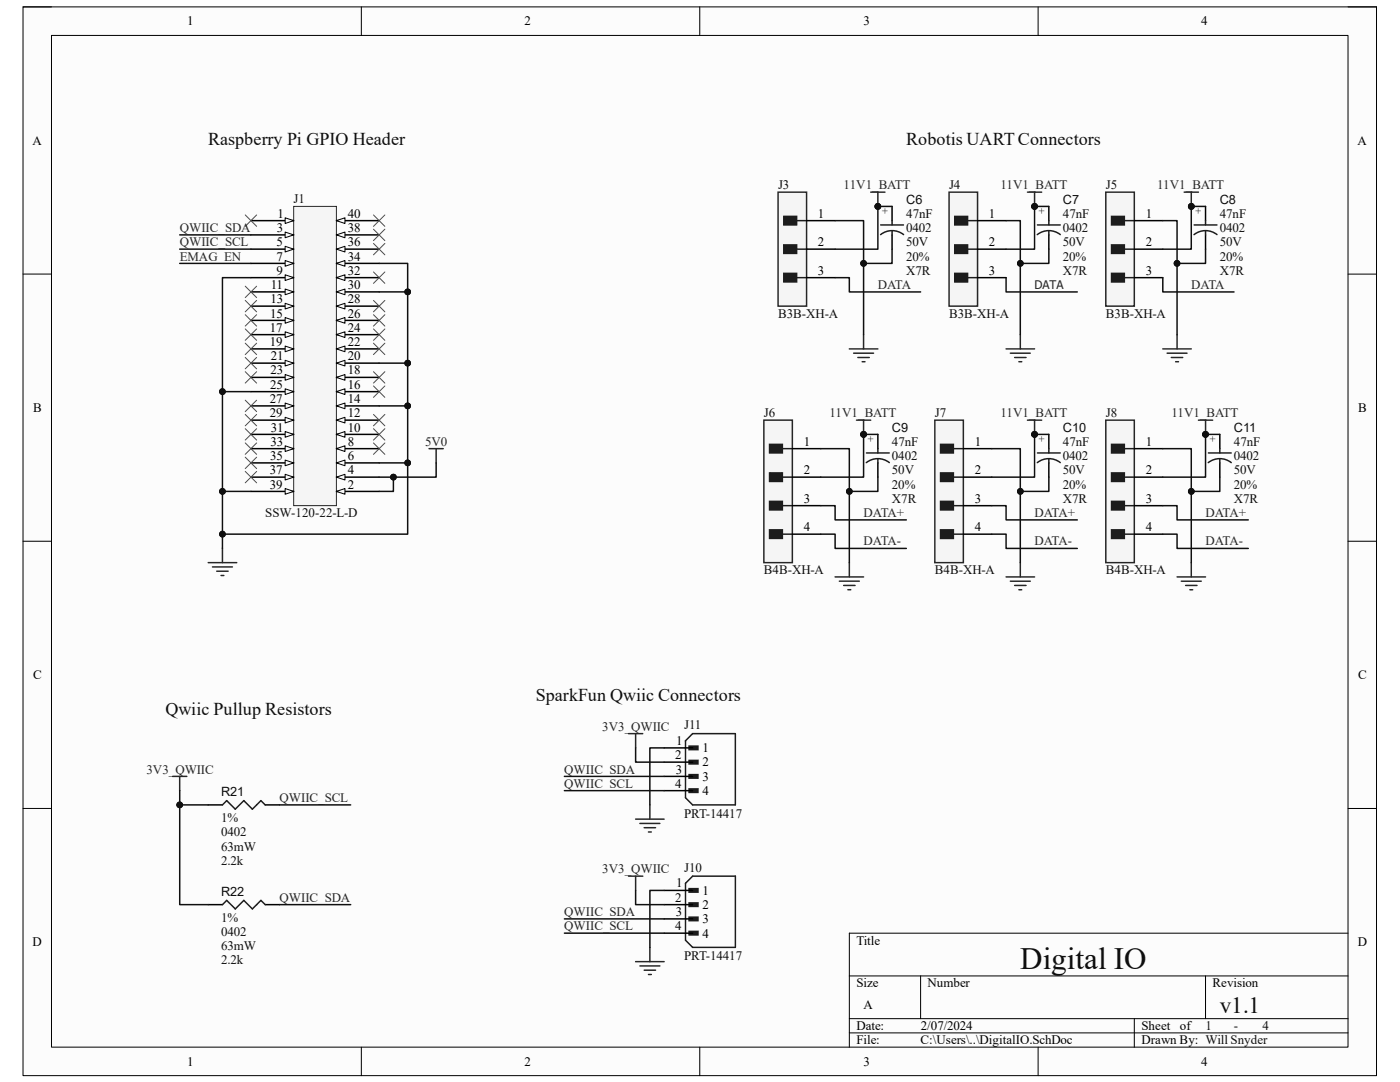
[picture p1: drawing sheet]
<svg xmlns="http://www.w3.org/2000/svg" width="279mm" height="216mm" viewBox="0 0 279 216" stroke-linecap="round" stroke-linejoin="round" font-family="sans-serif">
<path d="M4.6 1.4h270.1v213.2h-270.1z" fill-rule="evenodd" fill="#fcfcfc"/>
<path d="M4.6 1.4h270.1v213.2h-270.1z" fill="none" stroke="#000" stroke-width=".2"/>
<path d="M10.3 7.1h258.7v201.8h-258.7z" fill-rule="evenodd" fill="#fcfcfc"/>
<g fill="none" stroke="#000" stroke-width=".2">
<path d="M4.6 1.4h5.7M10.3 7.1h258.7v201.8h-258.7zM72.1 1.4v5.7M139.6 1.4v5.7M207.2 1.4v5.7M269 1.4h5.7v5.7M4.6 54.7h5.7M269 54.7h5.7M4.6 108h5.7M269 108h5.7M4.6 161.3h5.7M269 161.3h5.7"/>
<path d="M169.5 194.7h99.5M183.7 194.7v8.6M240.6 194.7v8.6M269 186.2h-99.5v22.7M72.1 208.9v5.7M139.6 208.9v5.7M169.5 203.3h99.5M169.5 206.1h99.5M207.2 208.9v5.7M226.4 203.3v5.6M274.7 208.9v5.7"/>
</g>
<path d="M58.6 41.2h8.5v59.7h-8.5z" fill-rule="evenodd" fill="#f5f5f5"/>
<path d="M58.6 41.2h8.5v59.7h-8.5z" fill="none" stroke="#262626" stroke-width=".2"/>
<path d="M50.1 44h8.5" fill="none" stroke="#000" stroke-width=".3"/>
<path d="M56.9 43.5l1.7 .5-1.7 .6z" fill="#fbfbfb"/>
<path d="M56.9 43.5l1.7 .5-1.7 .6z" fill="none" stroke="#000" stroke-width=".2"/>
<path d="M67.1 98.1h8.6" fill="none" stroke="#000" stroke-width=".3"/>
<path d="M67.1 98.1l1.7-.6v1.1z" fill="#fbfbfb"/>
<path d="M67.1 98.1l1.7-.6v1.1z" fill="none" stroke="#000" stroke-width=".2"/>
<path d="M50.1 46.9h8.5" fill="none" stroke="#000" stroke-width=".3"/>
<path d="M56.9 46.3l1.7 .6-1.7 .5z" fill="#fbfbfb"/>
<path d="M56.9 46.3l1.7 .6-1.7 .5z" fill="none" stroke="#000" stroke-width=".2"/>
<path d="M67.1 95.2h8.6" fill="none" stroke="#000" stroke-width=".3"/>
<path d="M67.1 95.2l1.7-.6v1.2z" fill="#fbfbfb"/>
<path d="M67.1 95.2l1.7-.6v1.2z" fill="none" stroke="#000" stroke-width=".2"/>
<path d="M50.1 49.7h8.5" fill="none" stroke="#000" stroke-width=".3"/>
<path d="M56.9 49.1l1.7 .6-1.7 .6z" fill="#fbfbfb"/>
<path d="M56.9 49.1l1.7 .6-1.7 .6z" fill="none" stroke="#000" stroke-width=".2"/>
<path d="M67.1 92.4h8.6" fill="none" stroke="#000" stroke-width=".3"/>
<path d="M67.1 92.4l1.7-.6v1.1z" fill="#fbfbfb"/>
<path d="M67.1 92.4l1.7-.6v1.1z" fill="none" stroke="#000" stroke-width=".2"/>
<path d="M50.1 52.6h8.5" fill="none" stroke="#000" stroke-width=".3"/>
<path d="M56.9 52l1.7 .6-1.7 .5z" fill="#fbfbfb"/>
<path d="M56.9 52l1.7 .6-1.7 .5z" fill="none" stroke="#000" stroke-width=".2"/>
<path d="M67.1 89.5h8.6" fill="none" stroke="#000" stroke-width=".3"/>
<path d="M67.1 89.5l1.7-.5v1.1z" fill="#fbfbfb"/>
<path d="M67.1 89.5l1.7-.5v1.1z" fill="none" stroke="#000" stroke-width=".2"/>
<path d="M50.1 55.4h8.5" fill="none" stroke="#000" stroke-width=".3"/>
<path d="M56.9 54.8l1.7 .6-1.7 .6z" fill="#fbfbfb"/>
<path d="M56.9 54.8l1.7 .6-1.7 .6z" fill="none" stroke="#000" stroke-width=".2"/>
<path d="M67.1 86.7h8.6" fill="none" stroke="#000" stroke-width=".3"/>
<path d="M67.1 86.7l1.7-.6v1.1z" fill="#fbfbfb"/>
<path d="M67.1 86.7l1.7-.6v1.1z" fill="none" stroke="#000" stroke-width=".2"/>
<path d="M50.1 58.2h8.5" fill="none" stroke="#000" stroke-width=".3"/>
<path d="M56.9 57.7l1.7 .5-1.7 .6z" fill="#fbfbfb"/>
<path d="M56.9 57.7l1.7 .5-1.7 .6z" fill="none" stroke="#000" stroke-width=".2"/>
<path d="M67.1 83.8h8.6" fill="none" stroke="#000" stroke-width=".3"/>
<path d="M67.1 83.8l1.7-.5v1.1z" fill="#fbfbfb"/>
<path d="M67.1 83.8l1.7-.5v1.1z" fill="none" stroke="#000" stroke-width=".2"/>
<path d="M50.1 61.1h8.5" fill="none" stroke="#000" stroke-width=".3"/>
<path d="M56.9 60.5l1.7 .6-1.7 .6z" fill="#fbfbfb"/>
<path d="M56.9 60.5l1.7 .6-1.7 .6z" fill="none" stroke="#000" stroke-width=".2"/>
<path d="M67.1 81h8.6" fill="none" stroke="#000" stroke-width=".3"/>
<path d="M67.1 81l1.7-.6v1.2z" fill="#fbfbfb"/>
<path d="M67.1 81l1.7-.6v1.2z" fill="none" stroke="#000" stroke-width=".2"/>
<path d="M50.1 63.9h8.5" fill="none" stroke="#000" stroke-width=".3"/>
<path d="M56.9 63.4l1.7 .5-1.7 .6z" fill="#fbfbfb"/>
<path d="M56.9 63.4l1.7 .5-1.7 .6z" fill="none" stroke="#000" stroke-width=".2"/>
<path d="M67.1 78.1h8.6" fill="none" stroke="#000" stroke-width=".3"/>
<path d="M67.1 78.1l1.7-.5v1.1z" fill="#fbfbfb"/>
<path d="M67.1 78.1l1.7-.5v1.1z" fill="none" stroke="#000" stroke-width=".2"/>
<path d="M50.1 66.8h8.5" fill="none" stroke="#000" stroke-width=".3"/>
<path d="M56.9 66.2l1.7 .6-1.7 .5z" fill="#fbfbfb"/>
<path d="M56.9 66.2l1.7 .6-1.7 .5z" fill="none" stroke="#000" stroke-width=".2"/>
<path d="M67.1 75.3h8.6" fill="none" stroke="#000" stroke-width=".3"/>
<path d="M67.1 75.3l1.7-.6v1.2z" fill="#fbfbfb"/>
<path d="M67.1 75.3l1.7-.6v1.2z" fill="none" stroke="#000" stroke-width=".2"/>
<path d="M50.1 69.6h8.5" fill="none" stroke="#000" stroke-width=".3"/>
<path d="M56.9 69l1.7 .6-1.7 .6z" fill="#fbfbfb"/>
<path d="M56.9 69l1.7 .6-1.7 .6z" fill="none" stroke="#000" stroke-width=".2"/>
<path d="M67.1 72.5h8.6" fill="none" stroke="#000" stroke-width=".3"/>
<path d="M67.1 72.5l1.7-.6v1.1z" fill="#fbfbfb"/>
<path d="M67.1 72.5l1.7-.6v1.1z" fill="none" stroke="#000" stroke-width=".2"/>
<path d="M50.1 72.5h8.5" fill="none" stroke="#000" stroke-width=".3"/>
<path d="M56.9 71.9l1.7 .6-1.7 .5z" fill="#fbfbfb"/>
<path d="M56.9 71.9l1.7 .6-1.7 .5z" fill="none" stroke="#000" stroke-width=".2"/>
<path d="M67.1 69.6h8.6" fill="none" stroke="#000" stroke-width=".3"/>
<path d="M67.1 69.6l1.7-.6v1.2z" fill="#fbfbfb"/>
<path d="M67.1 69.6l1.7-.6v1.2z" fill="none" stroke="#000" stroke-width=".2"/>
<path d="M50.1 75.3h8.5" fill="none" stroke="#000" stroke-width=".3"/>
<path d="M56.9 74.7l1.7 .6-1.7 .6z" fill="#fbfbfb"/>
<path d="M56.9 74.7l1.7 .6-1.7 .6z" fill="none" stroke="#000" stroke-width=".2"/>
<path d="M67.1 66.8h8.6" fill="none" stroke="#000" stroke-width=".3"/>
<path d="M67.1 66.8l1.7-.6v1.1z" fill="#fbfbfb"/>
<path d="M67.1 66.8l1.7-.6v1.1z" fill="none" stroke="#000" stroke-width=".2"/>
<path d="M50.1 78.1h8.5" fill="none" stroke="#000" stroke-width=".3"/>
<path d="M56.9 77.6l1.7 .5-1.7 .6z" fill="#fbfbfb"/>
<path d="M56.9 77.6l1.7 .5-1.7 .6z" fill="none" stroke="#000" stroke-width=".2"/>
<path d="M67.1 63.9h8.6" fill="none" stroke="#000" stroke-width=".3"/>
<path d="M67.1 63.9l1.7-.5v1.1z" fill="#fbfbfb"/>
<path d="M67.1 63.9l1.7-.5v1.1z" fill="none" stroke="#000" stroke-width=".2"/>
<path d="M50.1 81h8.5" fill="none" stroke="#000" stroke-width=".3"/>
<path d="M56.9 80.4l1.7 .6-1.7 .6z" fill="#fbfbfb"/>
<path d="M56.9 80.4l1.7 .6-1.7 .6z" fill="none" stroke="#000" stroke-width=".2"/>
<path d="M67.1 61.1h8.6" fill="none" stroke="#000" stroke-width=".3"/>
<path d="M67.1 61.1l1.7-.6v1.2z" fill="#fbfbfb"/>
<path d="M67.1 61.1l1.7-.6v1.2z" fill="none" stroke="#000" stroke-width=".2"/>
<path d="M50.1 83.8h8.5" fill="none" stroke="#000" stroke-width=".3"/>
<path d="M56.9 83.3l1.7 .5-1.7 .6z" fill="#fbfbfb"/>
<path d="M56.9 83.3l1.7 .5-1.7 .6z" fill="none" stroke="#000" stroke-width=".2"/>
<path d="M67.1 58.2h8.6" fill="none" stroke="#000" stroke-width=".3"/>
<path d="M67.1 58.2l1.7-.5v1.1z" fill="#fbfbfb"/>
<path d="M67.1 58.2l1.7-.5v1.1z" fill="none" stroke="#000" stroke-width=".2"/>
<path d="M50.1 86.7h8.5" fill="none" stroke="#000" stroke-width=".3"/>
<path d="M56.9 86.1l1.7 .6-1.7 .5z" fill="#fbfbfb"/>
<path d="M56.9 86.1l1.7 .6-1.7 .5z" fill="none" stroke="#000" stroke-width=".2"/>
<path d="M67.1 55.4h8.6" fill="none" stroke="#000" stroke-width=".3"/>
<path d="M67.1 55.4l1.7-.6v1.2z" fill="#fbfbfb"/>
<path d="M67.1 55.4l1.7-.6v1.2z" fill="none" stroke="#000" stroke-width=".2"/>
<path d="M50.1 89.5h8.5" fill="none" stroke="#000" stroke-width=".3"/>
<path d="M56.9 89l1.7 .5-1.7 .6z" fill="#fbfbfb"/>
<path d="M56.9 89l1.7 .5-1.7 .6z" fill="none" stroke="#000" stroke-width=".2"/>
<path d="M67.1 52.6h8.6" fill="none" stroke="#000" stroke-width=".3"/>
<path d="M67.1 52.6l1.7-.6v1.1z" fill="#fbfbfb"/>
<path d="M67.1 52.6l1.7-.6v1.1z" fill="none" stroke="#000" stroke-width=".2"/>
<path d="M50.1 92.4h8.5" fill="none" stroke="#000" stroke-width=".3"/>
<path d="M56.9 91.8l1.7 .6-1.7 .5z" fill="#fbfbfb"/>
<path d="M56.9 91.8l1.7 .6-1.7 .5z" fill="none" stroke="#000" stroke-width=".2"/>
<path d="M67.1 49.7h8.6" fill="none" stroke="#000" stroke-width=".3"/>
<path d="M67.1 49.7l1.7-.6v1.2z" fill="#fbfbfb"/>
<path d="M67.1 49.7l1.7-.6v1.2z" fill="none" stroke="#000" stroke-width=".2"/>
<path d="M50.1 95.2h8.5" fill="none" stroke="#000" stroke-width=".3"/>
<path d="M56.9 94.6l1.7 .6-1.7 .6z" fill="#fbfbfb"/>
<path d="M56.9 94.6l1.7 .6-1.7 .6z" fill="none" stroke="#000" stroke-width=".2"/>
<path d="M67.1 46.9h8.6" fill="none" stroke="#000" stroke-width=".3"/>
<path d="M67.1 46.9l1.7-.6v1.1z" fill="#fbfbfb"/>
<path d="M67.1 46.9l1.7-.6v1.1z" fill="none" stroke="#000" stroke-width=".2"/>
<path d="M50.1 98.1h8.5" fill="none" stroke="#000" stroke-width=".3"/>
<path d="M56.9 97.5l1.7 .6-1.7 .5z" fill="#fbfbfb"/>
<path d="M56.9 97.5l1.7 .6-1.7 .5z" fill="none" stroke="#000" stroke-width=".2"/>
<path d="M67.1 44h8.6" fill="none" stroke="#000" stroke-width=".3"/>
<path d="M67.1 44l1.7-.5v1.1z" fill="#fbfbfb"/>
<path d="M67.1 44l1.7-.5v1.1z" fill="none" stroke="#000" stroke-width=".2"/>
<path d="M85.6 89.5h2.9M87 89.5v2.9M41.6 112.3h5.6M42.4 113.1h4M43.3 114h2.2M44.1 114.8h.6M44.4 109.4v2.9" fill="none" stroke="#262626" stroke-width=".3"/>
<path d="M155.3 38.3h5.7v22.8h-5.7z" fill-rule="evenodd" fill="#f5f5f5"/>
<path d="M155.3 38.3h5.7v22.8h-5.7z" fill="none" stroke="#262626" stroke-width=".3"/>
<path d="M156.4 43.2h2.6v1.7h-2.6z" fill-rule="evenodd" fill="#1c1c1c"/>
<path d="M156.4 43.2h2.6v1.7h-2.6zM159 44h2" fill="none" stroke="#1c1c1c" stroke-width=".3"/>
<path d="M156.4 48.9h2.6v1.7h-2.6z" fill-rule="evenodd" fill="#1c1c1c"/>
<path d="M156.4 48.9h2.6v1.7h-2.6zM159 49.7h2" fill="none" stroke="#1c1c1c" stroke-width=".3"/>
<path d="M156.4 54.5h2.6v1.8h-2.6z" fill-rule="evenodd" fill="#1c1c1c"/>
<path d="M156.4 54.5h2.6v1.8h-2.6zM159 55.4h2" fill="none" stroke="#1c1c1c" stroke-width=".3"/>
<path d="M161 44h5.7M161 49.7h5.7M161 55.4h5.7" fill="none" stroke="#000" stroke-width=".3"/>
<path d="M189.4 38.3h5.7v22.8h-5.7z" fill-rule="evenodd" fill="#f5f5f5"/>
<path d="M189.4 38.3h5.7v22.8h-5.7z" fill="none" stroke="#262626" stroke-width=".3"/>
<path d="M190.5 43.2h2.6v1.7h-2.6z" fill-rule="evenodd" fill="#1c1c1c"/>
<path d="M190.5 43.2h2.6v1.7h-2.6zM193.1 44h2" fill="none" stroke="#1c1c1c" stroke-width=".3"/>
<path d="M190.5 48.9h2.6v1.7h-2.6z" fill-rule="evenodd" fill="#1c1c1c"/>
<path d="M190.5 48.9h2.6v1.7h-2.6zM193.1 49.7h2" fill="none" stroke="#1c1c1c" stroke-width=".3"/>
<path d="M190.5 54.5h2.6v1.8h-2.6z" fill-rule="evenodd" fill="#1c1c1c"/>
<path d="M190.5 54.5h2.6v1.8h-2.6zM193.1 55.4h2" fill="none" stroke="#1c1c1c" stroke-width=".3"/>
<path d="M195.1 44h5.7M195.1 49.7h5.7M195.1 55.4h5.7" fill="none" stroke="#000" stroke-width=".3"/>
<path d="M220.7 38.3h5.7v22.8h-5.7z" fill-rule="evenodd" fill="#f5f5f5"/>
<path d="M220.7 38.3h5.7v22.8h-5.7z" fill="none" stroke="#262626" stroke-width=".3"/>
<path d="M221.8 43.2h2.6v1.7h-2.6z" fill-rule="evenodd" fill="#1c1c1c"/>
<path d="M221.8 43.2h2.6v1.7h-2.6zM224.4 44h2" fill="none" stroke="#1c1c1c" stroke-width=".3"/>
<path d="M221.8 48.9h2.6v1.7h-2.6z" fill-rule="evenodd" fill="#1c1c1c"/>
<path d="M221.8 48.9h2.6v1.7h-2.6zM224.4 49.7h2" fill="none" stroke="#1c1c1c" stroke-width=".3"/>
<path d="M221.8 54.5h2.6v1.8h-2.6z" fill-rule="evenodd" fill="#1c1c1c"/>
<path d="M221.8 54.5h2.6v1.8h-2.6zM224.4 55.4h2" fill="none" stroke="#1c1c1c" stroke-width=".3"/>
<path d="M226.4 44h5.7M226.4 49.7h5.7M226.4 55.4h5.7" fill="none" stroke="#000" stroke-width=".3"/>
<path d="M173.8 38.3h2.8M175.2 38.3v2.9" fill="none" stroke="#262626" stroke-width=".3"/>
<circle cx="175.2" cy="41.2" r=".57" fill="#0e0e0e"/>
<circle cx="175.2" cy="41.2" r=".57" fill="none" stroke="#0e0e0e" stroke-width=".2"/>
<path d="M205.1 38.3h2.8M206.5 38.3v2.9" fill="none" stroke="#262626" stroke-width=".3"/>
<circle cx="206.5" cy="41.2" r=".57" fill="#0e0e0e"/>
<circle cx="206.5" cy="41.2" r=".57" fill="none" stroke="#0e0e0e" stroke-width=".2"/>
<path d="M236.3 38.3h2.9M237.7 38.3v2.9" fill="none" stroke="#262626" stroke-width=".3"/>
<circle cx="237.7" cy="41.2" r=".57" fill="#0e0e0e"/>
<circle cx="237.7" cy="41.2" r=".57" fill="none" stroke="#0e0e0e" stroke-width=".2"/>
<g fill="none" stroke="#262626" stroke-width=".3">
<path d="M169.5 69.6h5.7M170.4 70.5h3.9M171.2 71.3h2.3M172.1 72.2h.5M172.3 66.8v2.8M200.8 69.6h5.7M201.6 70.5h4M202.5 71.3h2.3M203.3 72.2h.6M203.6 66.8v2.8M232.1 69.6h5.6M232.9 70.5h4"/>
<path d="M233.8 71.3h2.2M234.6 72.2h.6M234.9 66.8v2.8"/>
</g>
<path d="M178 41.2v2.8M178 46.9v2.8M209.3 41.2v2.8M209.3 46.9v2.8M240.6 41.2v2.8M240.6 46.9v2.8" fill="none" stroke="#000" stroke-width=".3"/>
<path d="M175.8 44.9h4.5M178 44v.9M178 46v.9M180.3 46.8a3.7 3.7 0 0 0-4.6 0M207 44.9h4.6M209.3 44v.9M209.3 46v.9M211.6 46.8a3.7 3.7 0 0 0-4.6 0M238.3 44.9h4.6M240.6 44v.9M240.6 46v.9M242.9 46.8a3.7 3.7 0 0 0-4.6 0" fill="none" stroke="#1c1c1c" stroke-width=".3"/>
<path d="M152.4 83.8h5.7v28.5h-5.7z" fill-rule="evenodd" fill="#f5f5f5"/>
<path d="M152.4 83.8h5.7v28.5h-5.7z" fill="none" stroke="#262626" stroke-width=".3"/>
<path d="M153.6 88.7h2.5v1.7h-2.5z" fill-rule="evenodd" fill="#1c1c1c"/>
<path d="M153.6 88.7h2.5v1.7h-2.5zM156.1 89.5h2" fill="none" stroke="#1c1c1c" stroke-width=".3"/>
<path d="M153.6 94.4h2.5v1.7h-2.5z" fill-rule="evenodd" fill="#1c1c1c"/>
<path d="M153.6 94.4h2.5v1.7h-2.5zM156.1 95.2h2" fill="none" stroke="#1c1c1c" stroke-width=".3"/>
<path d="M153.6 100h2.5v1.7h-2.5z" fill-rule="evenodd" fill="#1c1c1c"/>
<path d="M153.6 100h2.5v1.7h-2.5zM156.1 100.9h2" fill="none" stroke="#1c1c1c" stroke-width=".3"/>
<path d="M153.6 105.7h2.5v1.7h-2.5z" fill-rule="evenodd" fill="#1c1c1c"/>
<path d="M153.6 105.7h2.5v1.7h-2.5zM156.1 106.6h2" fill="none" stroke="#1c1c1c" stroke-width=".3"/>
<path d="M158.1 89.5h5.7M158.1 95.2h5.7M158.1 100.9h5.7M158.1 106.6h5.7" fill="none" stroke="#000" stroke-width=".3"/>
<path d="M170.9 83.8h2.9M172.3 83.8v2.9" fill="none" stroke="#262626" stroke-width=".3"/>
<circle cx="172.3" cy="86.7" r=".57" fill="#0e0e0e"/>
<circle cx="172.3" cy="86.7" r=".57" fill="none" stroke="#0e0e0e" stroke-width=".2"/>
<path d="M166.7 115.1h5.6M167.5 116h4M168.4 116.8h2.2M169.2 117.7h.6M169.5 112.3v2.8" fill="none" stroke="#262626" stroke-width=".3"/>
<path d="M175.2 86.7v2.8M175.2 92.4v2.8" fill="none" stroke="#000" stroke-width=".3"/>
<path d="M172.9 90.4h4.6M175.2 89.5v.9M175.2 91.5v.9M177.5 92.3a3.7 3.7 0 0 0-4.6 0" fill="none" stroke="#1c1c1c" stroke-width=".3"/>
<path d="M186.6 83.8h5.7v28.5h-5.7z" fill-rule="evenodd" fill="#f5f5f5"/>
<path d="M186.6 83.8h5.7v28.5h-5.7z" fill="none" stroke="#262626" stroke-width=".3"/>
<path d="M187.7 88.7h2.6v1.7h-2.6z" fill-rule="evenodd" fill="#1c1c1c"/>
<path d="M187.7 88.7h2.6v1.7h-2.6zM190.3 89.5h2" fill="none" stroke="#1c1c1c" stroke-width=".3"/>
<path d="M187.7 94.4h2.6v1.7h-2.6z" fill-rule="evenodd" fill="#1c1c1c"/>
<path d="M187.7 94.4h2.6v1.7h-2.6zM190.3 95.2h2" fill="none" stroke="#1c1c1c" stroke-width=".3"/>
<path d="M187.7 100h2.6v1.7h-2.6z" fill-rule="evenodd" fill="#1c1c1c"/>
<path d="M187.7 100h2.6v1.7h-2.6zM190.3 100.9h2" fill="none" stroke="#1c1c1c" stroke-width=".3"/>
<path d="M187.7 105.7h2.6v1.7h-2.6z" fill-rule="evenodd" fill="#1c1c1c"/>
<path d="M187.7 105.7h2.6v1.7h-2.6zM190.3 106.6h2" fill="none" stroke="#1c1c1c" stroke-width=".3"/>
<path d="M192.3 89.5h5.6M192.3 95.2h5.6M192.3 100.9h5.6M192.3 106.6h5.6" fill="none" stroke="#000" stroke-width=".3"/>
<path d="M205.1 83.8h2.8M206.5 83.8v2.9" fill="none" stroke="#262626" stroke-width=".3"/>
<circle cx="206.5" cy="86.7" r=".57" fill="#0e0e0e"/>
<circle cx="206.5" cy="86.7" r=".57" fill="none" stroke="#0e0e0e" stroke-width=".2"/>
<path d="M200.8 115.1h5.7M201.6 116h4M202.5 116.8h2.3M203.3 117.7h.6M203.6 112.3v2.8" fill="none" stroke="#262626" stroke-width=".3"/>
<path d="M209.3 86.7v2.8M209.3 92.4v2.8" fill="none" stroke="#000" stroke-width=".3"/>
<path d="M207 90.4h4.6M209.3 89.5v.9M209.3 91.5v.9M211.6 92.3a3.7 3.7 0 0 0-4.6 0" fill="none" stroke="#1c1c1c" stroke-width=".3"/>
<path d="M220.7 83.8h5.7v28.5h-5.7z" fill-rule="evenodd" fill="#f5f5f5"/>
<path d="M220.7 83.8h5.7v28.5h-5.7z" fill="none" stroke="#262626" stroke-width=".3"/>
<path d="M221.8 88.7h2.6v1.7h-2.6z" fill-rule="evenodd" fill="#1c1c1c"/>
<path d="M221.8 88.7h2.6v1.7h-2.6zM224.4 89.5h2" fill="none" stroke="#1c1c1c" stroke-width=".3"/>
<path d="M221.8 94.4h2.6v1.7h-2.6z" fill-rule="evenodd" fill="#1c1c1c"/>
<path d="M221.8 94.4h2.6v1.7h-2.6zM224.4 95.2h2" fill="none" stroke="#1c1c1c" stroke-width=".3"/>
<path d="M221.8 100h2.6v1.7h-2.6z" fill-rule="evenodd" fill="#1c1c1c"/>
<path d="M221.8 100h2.6v1.7h-2.6zM224.4 100.9h2" fill="none" stroke="#1c1c1c" stroke-width=".3"/>
<path d="M221.8 105.7h2.6v1.7h-2.6z" fill-rule="evenodd" fill="#1c1c1c"/>
<path d="M221.8 105.7h2.6v1.7h-2.6zM224.4 106.6h2" fill="none" stroke="#1c1c1c" stroke-width=".3"/>
<path d="M226.4 89.5h5.7M226.4 95.2h5.7M226.4 100.9h5.7M226.4 106.6h5.7" fill="none" stroke="#000" stroke-width=".3"/>
<path d="M239.2 83.8h2.8M240.6 83.8v2.9" fill="none" stroke="#262626" stroke-width=".3"/>
<circle cx="240.6" cy="86.7" r=".57" fill="#0e0e0e"/>
<circle cx="240.6" cy="86.7" r=".57" fill="none" stroke="#0e0e0e" stroke-width=".2"/>
<path d="M234.9 115.1h5.7M235.8 116h3.9M236.6 116.8h2.3M237.5 117.7h.5M237.7 112.3v2.8" fill="none" stroke="#262626" stroke-width=".3"/>
<path d="M243.4 86.7v2.8M243.4 92.4v2.8" fill="none" stroke="#000" stroke-width=".3"/>
<path d="M241.2 90.4h4.5M243.4 89.5v.9M243.4 91.5v.9M245.7 92.3a3.7 3.7 0 0 0-4.6 0" fill="none" stroke="#1c1c1c" stroke-width=".3"/>
<g fill="none" stroke="#4c4c4c" stroke-width=".2">
<path d="M48.9 42.9l2.3 2.3M48.9 57.1l2.3 2.3M48.9 59.9l2.3 2.3M51.2 42.9l-2.3 2.3M51.2 57.1l-2.3 2.3M51.2 59.9l-2.3 2.3M74.5 42.9l2.3 2.3M74.5 45.7l2.3 2.3M74.5 48.6l2.3 2.3M74.5 54.3l2.3 2.2M74.5 59.9l2.3 2.3M76.8 42.9l-2.3 2.3"/>
<path d="M76.8 45.7l-2.3 2.3M76.8 48.6l-2.3 2.3M76.8 54.3l-2.3 2.2M76.8 59.9l-2.3 2.3M48.9 62.8l2.3 2.3M48.9 65.6l2.3 2.3M48.9 68.5l2.3 2.3M48.9 71.3l2.3 2.3M48.9 74.2l2.3 2.2M48.9 79.9l2.3 2.2M51.2 62.8l-2.3 2.3M51.2 65.6l-2.3 2.3"/>
<path d="M51.2 68.5l-2.3 2.3M51.2 71.3l-2.3 2.3M51.2 74.2l-2.3 2.2M51.2 79.9l-2.3 2.2M74.5 62.8l2.3 2.3M74.5 65.6l2.3 2.3M74.5 68.5l2.3 2.3M74.5 74.2l2.3 2.2M74.5 77l2.3 2.3M76.8 65.6l-2.3 2.3M76.8 68.5l-2.3 2.3M76.8 62.8l-2.3 2.3"/>
<path d="M76.8 74.2l-2.3 2.2M76.8 77l-2.3 2.3M48.9 82.7l2.3 2.3M48.9 85.5l2.3 2.3M48.9 88.4l2.3 2.3M48.9 91.2l2.3 2.3M48.9 94.1l2.3 2.2M51.2 82.7l-2.3 2.3M51.2 85.5l-2.3 2.3M51.2 88.4l-2.3 2.3M51.2 91.2l-2.3 2.3M51.2 94.1l-2.3 2.2"/>
<path d="M74.5 82.7l2.3 2.3M74.5 85.5l2.3 2.3M74.5 88.4l2.3 2.3M76.8 82.7l-2.3 2.3M76.8 85.5l-2.3 2.3M76.8 88.4l-2.3 2.3"/>
</g>
<path d="M137.5 177.3h1.8v.7h-1.8z" fill-rule="evenodd" fill="#1c1c1c"/>
<path d="M137.5 177.3h1.8v.7h-1.8z" fill="none" stroke="#1c1c1c" stroke-width=".3"/>
<path d="M137.5 180.2h1.8v.7h-1.8z" fill-rule="evenodd" fill="#1c1c1c"/>
<path d="M137.5 180.2h1.8v.7h-1.8z" fill="none" stroke="#1c1c1c" stroke-width=".3"/>
<path d="M137.5 183h1.8v.7h-1.8z" fill-rule="evenodd" fill="#1c1c1c"/>
<path d="M137.5 183h1.8v.7h-1.8z" fill="none" stroke="#1c1c1c" stroke-width=".3"/>
<path d="M137.5 185.8h1.8v.8h-1.8z" fill-rule="evenodd" fill="#1c1c1c"/>
<path d="M136.8 176.2l1.4-1.4h8.6v14.2h-8.6l-1.4-1.4zM137.5 185.8h1.8v.8h-1.8z" fill="none" stroke="#1c1c1c" stroke-width=".3"/>
<path d="M132.5 177.7h5.7M132.5 180.5h5.7M132.5 183.4h5.7M132.5 186.2h5.7" fill="none" stroke="#000" stroke-width=".3"/>
<path d="M137.5 148.9h1.8v.7h-1.8z" fill-rule="evenodd" fill="#1c1c1c"/>
<path d="M137.5 148.9h1.8v.7h-1.8z" fill="none" stroke="#1c1c1c" stroke-width=".3"/>
<path d="M137.5 151.7h1.8v.7h-1.8z" fill-rule="evenodd" fill="#1c1c1c"/>
<path d="M137.5 151.7h1.8v.7h-1.8z" fill="none" stroke="#1c1c1c" stroke-width=".3"/>
<path d="M137.5 154.6h1.8v.7h-1.8z" fill-rule="evenodd" fill="#1c1c1c"/>
<path d="M137.5 154.6h1.8v.7h-1.8z" fill="none" stroke="#1c1c1c" stroke-width=".3"/>
<path d="M137.5 157.4h1.8v.7h-1.8z" fill-rule="evenodd" fill="#1c1c1c"/>
<path d="M137.5 157.4h1.8v.7h-1.8zM138.2 146.4h8.6v14.2h-8.6l-1.4-1.4v-11.4zM44.4 160.6l.8-.8 1.8 1.7 1.7-1.7 1.7 1.7 1.7-1.7 .8 .8M44.4 180.5l.8-.8 1.8 1.7 1.7-1.7 1.7 1.7 1.7-1.7 .8 .8" fill="none" stroke="#1c1c1c" stroke-width=".3"/>
<path d="M132.5 149.2h5.7M132.5 152.1h5.7M132.5 154.9h5.7M132.5 157.8h5.7M41.6 160.6h2.8M52.9 160.6h2.9M41.6 180.5h2.8M52.9 180.5h2.9" fill="none" stroke="#000" stroke-width=".3"/>
<g fill="none" stroke="#262626" stroke-width=".3">
<path d="M34.4 154.9h2.9M35.9 154.9v2.9M125.4 146.4h2.9M126.9 146.4v2.8M125.4 174.8h2.9M126.9 163.4h5.6M126.9 174.8v2.9M127.7 164.3h4M128.6 165.2h2.2M129.4 166h.6M129.7 160.6v2.8M126.9 191.9h5.6"/>
<path d="M127.7 192.7h4M128.6 193.6h2.2M129.4 194.4h.6M129.7 189v2.9"/>
</g>
<path d="M44.4 78.1h5.7" fill="none" stroke="#0e0e0e" stroke-width=".3"/>
<circle cx="44.4" cy="78.1" r=".57" fill="#0e0e0e"/>
<circle cx="44.4" cy="78.1" r=".57" fill="none" stroke="#0e0e0e" stroke-width=".2"/>
<path d="M44.4 98.1h5.7" fill="none" stroke="#0e0e0e" stroke-width=".3"/>
<circle cx="44.4" cy="98" r=".57" fill="#0e0e0e"/>
<circle cx="44.4" cy="98" r=".57" fill="none" stroke="#0e0e0e" stroke-width=".2"/>
<path d="M206.5 41.2v8.5h-5.7" fill="none" stroke="#0e0e0e" stroke-width=".3"/>
<circle cx="206.5" cy="41.2" r=".57" fill="#0e0e0e"/>
<circle cx="206.5" cy="41.2" r=".57" fill="none" stroke="#0e0e0e" stroke-width=".2"/>
<path d="M237.7 41.2v8.5h-5.6" fill="none" stroke="#0e0e0e" stroke-width=".3"/>
<circle cx="237.7" cy="41.2" r=".57" fill="#0e0e0e"/>
<circle cx="237.7" cy="41.2" r=".57" fill="none" stroke="#0e0e0e" stroke-width=".2"/>
<path d="M237.7 41.2h2.9" fill="none" stroke="#0e0e0e" stroke-width=".3"/>
<circle cx="237.7" cy="41.2" r=".57" fill="#0e0e0e"/>
<circle cx="237.7" cy="41.2" r=".57" fill="none" stroke="#0e0e0e" stroke-width=".2"/>
<path d="M240.6 49.7v2.9h-5.7" fill="none" stroke="#0e0e0e" stroke-width=".3"/>
<circle cx="234.9" cy="52.6" r=".57" fill="#0e0e0e"/>
<circle cx="234.9" cy="52.6" r=".57" fill="none" stroke="#0e0e0e" stroke-width=".2"/>
<path d="M209.3 49.7v2.9h-5.7" fill="none" stroke="#0e0e0e" stroke-width=".3"/>
<circle cx="203.6" cy="52.6" r=".57" fill="#0e0e0e"/>
<circle cx="203.6" cy="52.6" r=".57" fill="none" stroke="#0e0e0e" stroke-width=".2"/>
<path d="M206.5 41.2h2.8" fill="none" stroke="#0e0e0e" stroke-width=".3"/>
<circle cx="206.5" cy="41.2" r=".57" fill="#0e0e0e"/>
<circle cx="206.5" cy="41.2" r=".57" fill="none" stroke="#0e0e0e" stroke-width=".2"/>
<path d="M175.2 41.2h2.8" fill="none" stroke="#0e0e0e" stroke-width=".3"/>
<circle cx="175.2" cy="41.2" r=".57" fill="#0e0e0e"/>
<circle cx="175.2" cy="41.2" r=".57" fill="none" stroke="#0e0e0e" stroke-width=".2"/>
<path d="M178 49.7v2.9h-5.7" fill="none" stroke="#0e0e0e" stroke-width=".3"/>
<circle cx="172.3" cy="52.6" r=".57" fill="#0e0e0e"/>
<circle cx="172.3" cy="52.6" r=".57" fill="none" stroke="#0e0e0e" stroke-width=".2"/>
<path d="M166.7 55.4h2.8v2.9h14.2M175.2 41.2v8.5h-8.5M200.8 55.4v2.9h14.2M232.1 55.4v2.9h14.2" fill="none" stroke="#0e0e0e" stroke-width=".3"/>
<circle cx="175.2" cy="41.2" r=".57" fill="#0e0e0e"/>
<circle cx="175.2" cy="41.2" r=".57" fill="none" stroke="#0e0e0e" stroke-width=".2"/>
<path d="M172.3 86.7h2.9" fill="none" stroke="#0e0e0e" stroke-width=".3"/>
<circle cx="172.3" cy="86.7" r=".57" fill="#0e0e0e"/>
<circle cx="172.3" cy="86.7" r=".57" fill="none" stroke="#0e0e0e" stroke-width=".2"/>
<path d="M175.2 95.2v2.9h-5.7" fill="none" stroke="#0e0e0e" stroke-width=".3"/>
<circle cx="169.5" cy="98" r=".57" fill="#0e0e0e"/>
<circle cx="169.5" cy="98" r=".57" fill="none" stroke="#0e0e0e" stroke-width=".2"/>
<path d="M206.5 86.7h2.8M197.9 100.9h2.9v2.8h14.2M197.9 106.6h2.9v2.8h14.2" fill="none" stroke="#0e0e0e" stroke-width=".3"/>
<circle cx="206.5" cy="86.7" r=".57" fill="#0e0e0e"/>
<circle cx="206.5" cy="86.7" r=".57" fill="none" stroke="#0e0e0e" stroke-width=".2"/>
<path d="M209.3 95.2v2.9h-5.7" fill="none" stroke="#0e0e0e" stroke-width=".3"/>
<circle cx="203.6" cy="98" r=".57" fill="#0e0e0e"/>
<circle cx="203.6" cy="98" r=".57" fill="none" stroke="#0e0e0e" stroke-width=".2"/>
<path d="M206.5 86.7v8.5h-8.6" fill="none" stroke="#0e0e0e" stroke-width=".3"/>
<circle cx="206.5" cy="86.7" r=".57" fill="#0e0e0e"/>
<circle cx="206.5" cy="86.7" r=".57" fill="none" stroke="#0e0e0e" stroke-width=".2"/>
<path d="M240.6 86.7h2.8M232.1 100.9h2.8v2.8h14.2M232.1 106.6h2.8v2.8h14.2" fill="none" stroke="#0e0e0e" stroke-width=".3"/>
<circle cx="240.6" cy="86.7" r=".57" fill="#0e0e0e"/>
<circle cx="240.6" cy="86.7" r=".57" fill="none" stroke="#0e0e0e" stroke-width=".2"/>
<path d="M243.4 95.2v2.9h-5.7" fill="none" stroke="#0e0e0e" stroke-width=".3"/>
<circle cx="237.7" cy="98" r=".57" fill="#0e0e0e"/>
<circle cx="237.7" cy="98" r=".57" fill="none" stroke="#0e0e0e" stroke-width=".2"/>
<path d="M240.6 86.7v8.5h-8.5" fill="none" stroke="#0e0e0e" stroke-width=".3"/>
<circle cx="240.6" cy="86.7" r=".57" fill="#0e0e0e"/>
<circle cx="240.6" cy="86.7" r=".57" fill="none" stroke="#0e0e0e" stroke-width=".2"/>
<path d="M75.7 95.2h2.8v2.9h-2.8" fill="none" stroke="#0e0e0e" stroke-width=".3"/>
<circle cx="78.5" cy="95.2" r=".57" fill="#0e0e0e"/>
<circle cx="78.5" cy="95.2" r=".57" fill="none" stroke="#0e0e0e" stroke-width=".2"/>
<path d="M87 92.4v2.8h-8.5" fill="none" stroke="#0e0e0e" stroke-width=".3"/>
<circle cx="78.5" cy="95.2" r=".57" fill="#0e0e0e"/>
<circle cx="78.5" cy="95.2" r=".57" fill="none" stroke="#0e0e0e" stroke-width=".2"/>
<path d="M35.9 52.6h14.2M172.3 86.7v8.5h-8.5M163.8 106.6h2.9v2.8h14.2" fill="none" stroke="#0e0e0e" stroke-width=".3"/>
<circle cx="172.3" cy="86.7" r=".57" fill="#0e0e0e"/>
<circle cx="172.3" cy="86.7" r=".57" fill="none" stroke="#0e0e0e" stroke-width=".2"/>
<path d="M75.7 92.4h5.7v14.2h-37M163.8 100.9h2.9v2.8h14.2" fill="none" stroke="#0e0e0e" stroke-width=".3"/>
<circle cx="81.4" cy="92.4" r=".57" fill="#0e0e0e"/>
<circle cx="81.4" cy="92.4" r=".57" fill="none" stroke="#0e0e0e" stroke-width=".2"/>
<circle cx="44.4" cy="106.6" r=".57" fill="#0e0e0e"/>
<circle cx="44.4" cy="106.6" r=".57" fill="none" stroke="#0e0e0e" stroke-width=".2"/>
<path d="M75.7 81h5.7v11.4" fill="none" stroke="#0e0e0e" stroke-width=".3"/>
<circle cx="81.4" cy="81" r=".57" fill="#0e0e0e"/>
<circle cx="81.4" cy="81" r=".57" fill="none" stroke="#0e0e0e" stroke-width=".2"/>
<circle cx="81.4" cy="92.4" r=".57" fill="#0e0e0e"/>
<circle cx="81.4" cy="92.4" r=".57" fill="none" stroke="#0e0e0e" stroke-width=".2"/>
<path d="M75.7 72.5h5.7v8.5" fill="none" stroke="#0e0e0e" stroke-width=".3"/>
<circle cx="81.4" cy="72.5" r=".57" fill="#0e0e0e"/>
<circle cx="81.4" cy="72.5" r=".57" fill="none" stroke="#0e0e0e" stroke-width=".2"/>
<circle cx="81.4" cy="81" r=".57" fill="#0e0e0e"/>
<circle cx="81.4" cy="81" r=".57" fill="none" stroke="#0e0e0e" stroke-width=".2"/>
<path d="M75.7 58.2h5.7v14.3" fill="none" stroke="#0e0e0e" stroke-width=".3"/>
<circle cx="81.4" cy="58.2" r=".57" fill="#0e0e0e"/>
<circle cx="81.4" cy="58.2" r=".57" fill="none" stroke="#0e0e0e" stroke-width=".2"/>
<circle cx="81.4" cy="72.5" r=".57" fill="#0e0e0e"/>
<circle cx="81.4" cy="72.5" r=".57" fill="none" stroke="#0e0e0e" stroke-width=".2"/>
<path d="M75.7 52.6h5.7v5.6" fill="none" stroke="#0e0e0e" stroke-width=".3"/>
<circle cx="81.4" cy="58.2" r=".57" fill="#0e0e0e"/>
<circle cx="81.4" cy="58.2" r=".57" fill="none" stroke="#0e0e0e" stroke-width=".2"/>
<path d="M50.1 55.4h-5.7v54" fill="none" stroke="#0e0e0e" stroke-width=".3"/>
<circle cx="44.4" cy="78.1" r=".57" fill="#0e0e0e"/>
<circle cx="44.4" cy="78.1" r=".57" fill="none" stroke="#0e0e0e" stroke-width=".2"/>
<circle cx="44.4" cy="98" r=".57" fill="#0e0e0e"/>
<circle cx="44.4" cy="98" r=".57" fill="none" stroke="#0e0e0e" stroke-width=".2"/>
<circle cx="44.4" cy="106.6" r=".57" fill="#0e0e0e"/>
<circle cx="44.4" cy="106.6" r=".57" fill="none" stroke="#0e0e0e" stroke-width=".2"/>
<path d="M163.8 89.5h5.7v22.8" fill="none" stroke="#0e0e0e" stroke-width=".3"/>
<circle cx="169.5" cy="98" r=".57" fill="#0e0e0e"/>
<circle cx="169.5" cy="98" r=".57" fill="none" stroke="#0e0e0e" stroke-width=".2"/>
<path d="M166.7 44h5.6v22.8" fill="none" stroke="#0e0e0e" stroke-width=".3"/>
<circle cx="172.3" cy="52.6" r=".57" fill="#0e0e0e"/>
<circle cx="172.3" cy="52.6" r=".57" fill="none" stroke="#0e0e0e" stroke-width=".2"/>
<path d="M197.9 89.5h5.7v22.8" fill="none" stroke="#0e0e0e" stroke-width=".3"/>
<circle cx="203.6" cy="98" r=".57" fill="#0e0e0e"/>
<circle cx="203.6" cy="98" r=".57" fill="none" stroke="#0e0e0e" stroke-width=".2"/>
<path d="M200.8 44h2.8v22.8" fill="none" stroke="#0e0e0e" stroke-width=".3"/>
<circle cx="203.6" cy="52.6" r=".57" fill="#0e0e0e"/>
<circle cx="203.6" cy="52.6" r=".57" fill="none" stroke="#0e0e0e" stroke-width=".2"/>
<path d="M232.1 89.5h5.6v22.8" fill="none" stroke="#0e0e0e" stroke-width=".3"/>
<circle cx="237.7" cy="98" r=".57" fill="#0e0e0e"/>
<circle cx="237.7" cy="98" r=".57" fill="none" stroke="#0e0e0e" stroke-width=".2"/>
<path d="M232.1 44h2.8v22.8" fill="none" stroke="#0e0e0e" stroke-width=".3"/>
<circle cx="234.9" cy="52.6" r=".57" fill="#0e0e0e"/>
<circle cx="234.9" cy="52.6" r=".57" fill="none" stroke="#0e0e0e" stroke-width=".2"/>
<path d="M35.9 49.7h14.2M35.9 46.9h14.2M35.9 160.6h5.7" fill="none" stroke="#0e0e0e" stroke-width=".3"/>
<circle cx="35.9" cy="160.6" r=".57" fill="#0e0e0e"/>
<circle cx="35.9" cy="160.6" r=".57" fill="none" stroke="#0e0e0e" stroke-width=".2"/>
<path d="M35.9 157.8v22.7h5.7M55.8 160.6h14.2M55.8 180.5h14.2" fill="none" stroke="#0e0e0e" stroke-width=".3"/>
<circle cx="35.9" cy="160.6" r=".57" fill="#0e0e0e"/>
<circle cx="35.9" cy="160.6" r=".57" fill="none" stroke="#0e0e0e" stroke-width=".2"/>
<path d="M112.6 157.8h19.9M112.6 154.9h19.9M126.9 149.2v2.9h5.6M132.5 149.2h-2.8v11.4M126.9 177.7v2.8h5.6M132.5 177.7h-2.8v11.3M112.6 183.4h19.9M112.6 186.2h19.9" fill="none" stroke="#0e0e0e" stroke-width=".3"/>
<text font-size="6.2" fill="#0e0e0e" x="203.6" y="193.4">Digital IO</text>
<text font-size="4.6" fill="#0e0e0e" x="243.4" y="202.2">v1.1</text>
<g font-size="3.6" fill="#0e0e0e">
<text x="41.5" y="29">Raspberry Pi GPIO Header</text>
<text x="180.8" y="29">Robotis UART Connectors</text>
<text x="33" y="142.7">Qwiic Pullup Resistors</text>
<text x="106.9" y="139.9">SparkFun Qwiic Connectors</text>
</g>
<g font-size="2.6">
<text x="37.4" y="5.1">1</text>
<text x="104.7" y="5.1">2</text>
<text x="172.3" y="5.1">3</text>
<text x="239.7" y="5.1">4</text>
<text x="6.5" y="28.9">A</text>
<text x="270.9" y="28.9">A</text>
<text x="55.2" y="46.3">3</text>
<text x="55.4" y="43.5">1</text>
<text x="69.4" y="46.3">38</text>
<text x="69.4" y="43.5">40</text>
<text x="163.2" y="43.5">1</text>
<text x="197.4" y="43.5">1</text>
<text x="228.6" y="43.5">1</text>
<text x="55.2" y="52">7</text>
<text x="55.2" y="49.1">5</text>
<text x="69.4" y="52">34</text>
<text x="69.4" y="49.1">36</text>
<text x="163.2" y="49.1">2</text>
<text x="197.4" y="49.1">2</text>
<text x="228.6" y="49.1">2</text>
<text x="54.1" y="57.7">11</text>
<text x="55.2" y="54.8">9</text>
<text x="69.4" y="57.7">30</text>
<text x="69.4" y="54.8">32</text>
<text x="163.2" y="54.8">3</text>
<text x="197.4" y="54.8">3</text>
<text x="228.6" y="54.8">3</text>
<text x="53.9" y="63.4">15</text>
<text x="54" y="60.5">13</text>
<text x="69.4" y="63.4">26</text>
<text x="69.4" y="60.5">28</text>
<text x="53.8" y="66.2">17</text>
<text x="53.8" y="69">19</text>
<text x="54.1" y="71.9">21</text>
<text x="69.4" y="71.9">20</text>
<text x="69.4" y="69">22</text>
<text x="69.4" y="66.2">24</text>
<text x="53.9" y="77.6">25</text>
<text x="54" y="74.7">23</text>
<text x="69.4" y="77.6">16</text>
<text x="69.4" y="74.7">18</text>
<text x="6.6" y="82.2">B</text>
<text x="53.8" y="80.4">27</text>
<text x="53.8" y="83.3">29</text>
<text x="69.4" y="83.3">12</text>
<text x="69.4" y="80.4">14</text>
<text x="271.1" y="82.2">B</text>
<text x="54" y="88.9">33</text>
<text x="54.1" y="86.1">31</text>
<text x="69.4" y="88.9">8</text>
<text x="69.4" y="86.1">10</text>
<text x="160.4" y="88.9">1</text>
<text x="194.5" y="88.9">1</text>
<text x="228.6" y="88.9">1</text>
<text x="53.8" y="94.7">37</text>
<text x="53.9" y="91.8">35</text>
<text x="69.4" y="94.7">4</text>
<text x="69.4" y="91.8">6</text>
<text x="160.4" y="94.7">2</text>
<text x="194.5" y="94.7">2</text>
<text x="228.6" y="94.7">2</text>
<text x="53.8" y="97.5">39</text>
<text x="69.4" y="97.5">2</text>
<text x="160.4" y="100.3">3</text>
<text x="194.5" y="100.3">3</text>
<text x="228.6" y="100.3">3</text>
<text x="160.4" y="106">4</text>
<text x="194.5" y="106">4</text>
<text x="228.6" y="106">4</text>
<text x="6.6" y="135.5">C</text>
<text x="271.1" y="135.5">C</text>
<text x="135" y="148.7">1</text>
<text x="134.7" y="151.5">2</text>
<text x="134.9" y="154.3">3</text>
<text x="140.2" y="150.1">1</text>
<text x="140.2" y="152.9">2</text>
<text x="140.2" y="155.8">3</text>
<text x="134.7" y="157.2">4</text>
<text x="140.2" y="158.6">4</text>
<text x="134.7" y="180">2</text>
<text x="135" y="177.1">1</text>
<text x="140.2" y="178.5">1</text>
<text x="134.7" y="185.6">4</text>
<text x="134.9" y="182.8">3</text>
<text x="140.2" y="181.4">2</text>
<text x="140.2" y="184.2">3</text>
<text x="6.5" y="188.8">D</text>
<text x="140.2" y="187.1">4</text>
<text x="170.9" y="188.5">Title</text>
<text x="271" y="188.8">D</text>
<text x="170.9" y="197">Size</text>
<text x="185.1" y="197">Number</text>
<text x="242" y="197">Revision</text>
<text x="172.3" y="201.3">A</text>
<text x="170.9" y="205.5">Date:</text>
<text x="170.9" y="208.4">File:</text>
<text x="183.7" y="208.4">C:\Users\..\DigitalIO.SchDoc</text>
<text x="183.7" y="205.5">2/07/2024</text>
<text x="227.8" y="205.5">Sheet</text>
<text x="227.8" y="208.4">Drawn By: Will Snyder</text>
<text x="235.5" y="205.5">of</text>
<text x="37.4" y="212.6">1</text>
<text x="104.7" y="212.6">2</text>
<text x="172.3" y="212.6">3</text>
<text x="239.7" y="212.6">4</text>
</g>
<g font-size="2.6" fill="#0e0e0e">
<text x="58.6" y="40.6">J1</text>
<text x="155.3" y="37.8">J3</text>
<text x="189.4" y="37.8">J4</text>
<text x="220.7" y="37.8">J5</text>
<text x="180.8" y="43.5">47nF</text>
<text x="180.8" y="46.3">0402</text>
<text x="212.1" y="43.5">47nF</text>
<text x="212.1" y="46.3">0402</text>
<text x="243.4" y="43.5">47nF</text>
<text x="243.4" y="46.3">0402</text>
<text x="180.8" y="52">20%</text>
<text x="180.8" y="49.1">50V</text>
<text x="212.1" y="52">20%</text>
<text x="212.1" y="49.1">50V</text>
<text x="243.4" y="52">20%</text>
<text x="243.4" y="49.1">50V</text>
<text x="180.8" y="54.8">X7R</text>
<text x="212.1" y="54.8">X7R</text>
<text x="243.4" y="54.8">X7R</text>
<text x="155.3" y="63.4">B3B-XH-A</text>
<text x="189.4" y="63.4">B3B-XH-A</text>
<text x="220.7" y="63.4">B3B-XH-A</text>
<text x="152.4" y="83.3">J6</text>
<text x="186.6" y="83.3">J7</text>
<text x="220.7" y="83.3">J8</text>
<text x="178" y="88.9">47nF</text>
<text x="212.1" y="88.9">47nF</text>
<text x="246.3" y="88.9">47nF</text>
<text x="178" y="94.7">50V</text>
<text x="178" y="91.8">0402</text>
<text x="212.1" y="94.7">50V</text>
<text x="212.1" y="91.8">0402</text>
<text x="246.3" y="94.7">50V</text>
<text x="246.3" y="91.8">0402</text>
<text x="178" y="100.3">X7R</text>
<text x="178" y="97.5">20%</text>
<text x="212.1" y="100.3">X7R</text>
<text x="212.1" y="97.5">20%</text>
<text x="246.3" y="100.3">X7R</text>
<text x="246.3" y="97.5">20%</text>
<text x="52.9" y="103.2">SSW-120-22-L-D</text>
<text x="152.4" y="114.6">B4B-XH-A</text>
<text x="186.6" y="114.6">B4B-XH-A</text>
<text x="220.7" y="114.6">B4B-XH-A</text>
<text x="136.5" y="145.5">J11</text>
<text x="44.1" y="164">1%</text>
<text x="44.1" y="166.9">0402</text>
<text x="136.5" y="163.2">PRT-14417</text>
<text x="44.1" y="169.7">63mW</text>
<text x="44.1" y="172.6">2.2k</text>
<text x="136.5" y="174">J10</text>
<text x="44.1" y="183.9">1%</text>
<text x="44.1" y="186.8">0402</text>
<text x="44.1" y="189.6">63mW</text>
<text x="136.5" y="191.6">PRT-14417</text>
<text x="44.1" y="192.4">2.2k</text>
<text x="240.6" y="205.5">1</text>
<text x="246.3" y="205.5">-</text>
<text x="252" y="205.5">4</text>
</g>
<g font-size="2.6" fill="#262626">
<text x="168.4" y="37.8">11V1_BATT</text>
<text x="199.6" y="37.8">11V1_BATT</text>
<text x="230.9" y="37.8">11V1_BATT</text>
<text x="35.9" y="46.3">QWIIC_SDA</text>
<text x="35.9" y="52">EMAG_EN</text>
<text x="35.9" y="49.1">QWIIC_SCL</text>
<text x="175.2" y="57.7">DATA</text>
<text x="237.7" y="57.7">DATA</text>
<text x="165.5" y="83.3">11V1_BATT</text>
<text x="199.6" y="83.3">11V1_BATT</text>
<text x="233.8" y="83.3">11V1_BATT</text>
<text x="84.9" y="88.9">5V0</text>
<text x="172.3" y="103.2">DATA+</text>
<text x="206.5" y="103.2">DATA+</text>
<text x="240.6" y="103.2">DATA+</text>
<text x="172.3" y="108.8">DATA-</text>
<text x="206.5" y="108.8">DATA-</text>
<text x="240.6" y="108.8">DATA-</text>
<text x="120.2" y="145.8">3V3_QWIIC</text>
<text x="29.2" y="154.3">3V3_QWIIC</text>
<text x="112.6" y="154.3">QWIIC_SDA</text>
<text x="55.8" y="160">QWIIC_SCL</text>
<text x="112.6" y="157.2">QWIIC_SCL</text>
<text x="55.8" y="180">QWIIC_SDA</text>
<text x="120.2" y="174.2">3V3_QWIIC</text>
<text x="112.6" y="182.8">QWIIC_SDA</text>
<text x="112.6" y="185.6">QWIIC_SCL</text>
</g>
<g font-size="2.5" fill="#0e0e0e">
<text x="180.8" y="40.6">C6</text>
<text x="212.1" y="40.6">C7</text>
<text x="243.4" y="40.6">C8</text>
<text x="178" y="86.1">C9</text>
<text x="212.1" y="86.1">C10</text>
<text x="246.3" y="86.1">C11</text>
<text x="44.1" y="158.9">R21</text>
<text x="44.1" y="178.8">R22</text>
</g>
<text font-size="2.4" fill="#262626" x="206.5" y="57.7">DATA</text>
<g font-size="2.1">
<text x="175.9" y="41.5" transform="rotate(90 175.9 41.5)">+</text>
<text x="207.2" y="41.5" transform="rotate(90 207.2 41.5)">+</text>
<text x="238.5" y="41.5" transform="rotate(90 238.5 41.5)">+</text>
<text x="173.1" y="87" transform="rotate(90 173.1 87)">+</text>
<text x="207.2" y="87" transform="rotate(90 207.2 87)">+</text>
<text x="241.3" y="87" transform="rotate(90 241.3 87)">+</text>
</g>
</svg>
